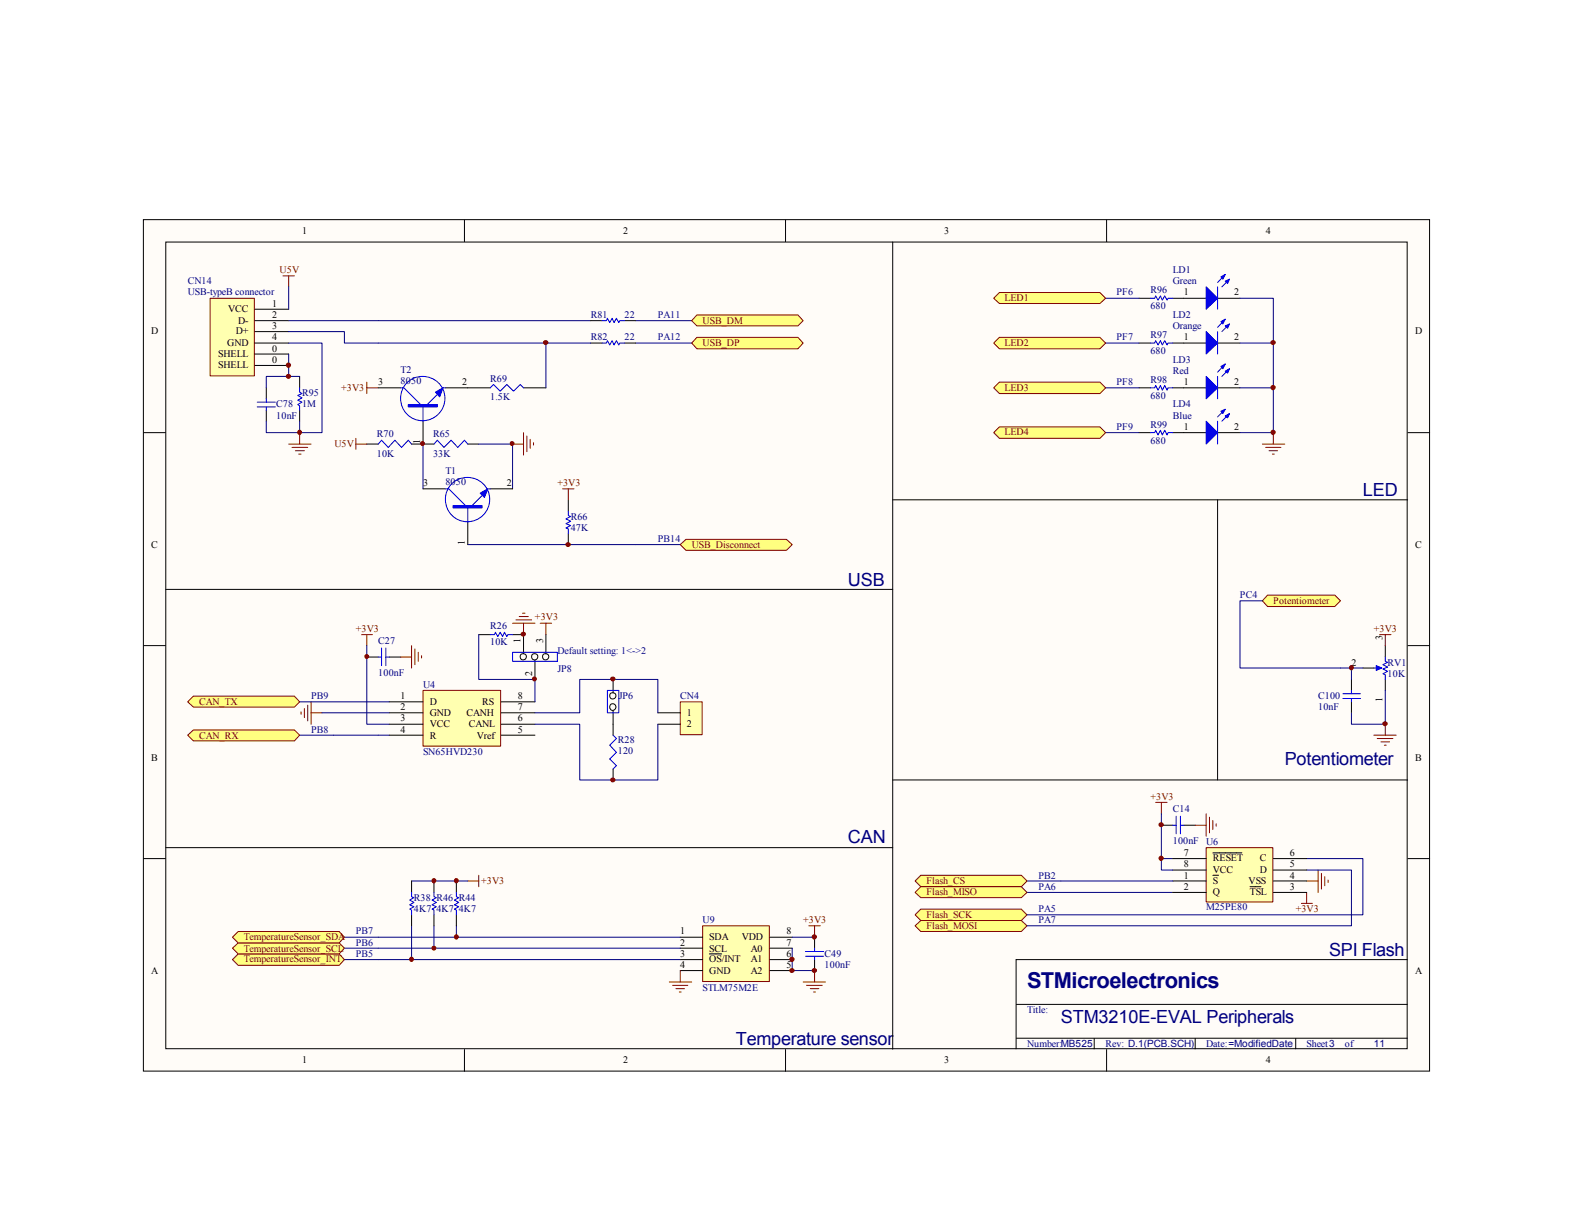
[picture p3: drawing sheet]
<svg xmlns="http://www.w3.org/2000/svg" width="279mm" height="216mm" viewBox="0 0 279 216" stroke-linecap="round" stroke-linejoin="round" font-family="sans-serif">
<path d="M25.5 39h228.6v151.3h-228.6z" fill="#fffcf8"/>
<g fill="none" stroke="#000" stroke-width=".18">
<path d="M25.5 39h228.6v151.3h-228.6zM82.5 39v4M139.6 39v4M196.7 39v4M29.5 43h220.6v143.4h-220.6zM25.5 76.9h4M250.2 76.9h4M25.5 114.7h4M250.2 114.7h4M25.5 152.6h4M206.4 146.6h2M210.4 146.6h2"/>
<path d="M250.2 152.6h4M180.6 178.5h69.6M250.2 170.5h-69.6v15.9M82.5 186.4v4M139.6 186.4v4M180.6 184.5h69.6M194.5 184.5v1.9M196.7 186.4v4M212.4 184.5v1.9M230.3 184.5v1.9"/>
</g>
<g fill="none" stroke="#800000" stroke-width=".18">
<path d="M205.4 142.6h2M206.4 142.6v2M212.4 146.6h2M214.4 144.6v4M215 145.2v2.8M215.6 145.8v1.6M216.2 146.4v.4M232.2 158.6v1.9M232.2 156.5h2.1M234.3 154.6v4M234.9 155.2v2.8M235.5 155.8v1.6"/>
<path d="M236.1 156.4v.4M231.3 160.5h2"/>
</g>
<path d="M188.6 156.5h19.8M206.4 144.6v8M208.4 152.6h-2v2h2" fill="none" stroke="#000080" stroke-width=".18"/>
<path d="M208.4 146.6h.6M209 145v3.2M209.8 145v3.2M209.8 146.6h.6" fill="none" stroke="#00f" stroke-width=".18"/>
<path d="M125 164.6h11.7v9.8h-11.7z" fill="#ffffb0"/>
<g fill="none" stroke="#800000" stroke-width=".18">
<path d="M50.3 49h2M51.3 49v2M51.3 78.9h4M51.9 79.5h2.8M53.3 76.9v2M52.5 80.1h1.6M53.1 80.7h.4M83.1 156.5h2M85.1 155.5v2.1M119 174.5h3.9M119.5 175.1h2.8M120.1 175.7h1.6"/>
<path d="M120.7 176.3h.4M120.9 172.5v2M124.9 164.5h11.8v9.9h-11.8zM142.7 174.5h4M143.3 175.1h2.8M143.8 164.5h2M144 175.7h1.5M144.6 176.3h.3M144.8 164.5v2M144.8 172.5v2"/>
</g>
<path d="M120.9 166.5h4M120.9 168.5h4M120.9 170.5h4M120.9 172.5h4M126.1 169.5h2.2M136.8 166.5h4M136.8 168.5h4M136.8 170.5h4M136.8 172.5h4M144.8 166.5v2M144.8 170.5v2" fill="none" stroke="#000" stroke-width=".18"/>
<path d="M143.2 169.1h3.2M143.2 169.9h3.2M144.8 168.5v.6M144.8 169.9v.6" fill="none" stroke="#00f" stroke-width=".18"/>
<path d="M140.8 168.5v4h4" fill="none" stroke="#000080" stroke-width=".18"/>
<path d="M37.4 53.1h7.8v13.7h-7.8z" fill="#ffffb0"/>
<path d="M37.3 53h7.9v13.8h-7.9zM63.2 78.9h2M63.2 77.9v1.9M65.2 67.9v2M65.2 68.9h2M91.1 78.9h1.9M93 76.9v4M93.6 77.5v2.8M94.2 78.1v1.6M94.8 78.7v.4M100 86.9h2M101 86.9v1.9" fill="none" stroke="#800000" stroke-width=".18"/>
<g fill="none" stroke="#000" stroke-width=".18">
<path d="M45.3 54.9h6M45.3 57h6M45.3 58.9h6M45.3 61h6M45.3 62.9h6M45.3 64.9h6M47.3 68.9v2M47.3 72.9v1.9M53.3 66.9v2M53.3 72.9v1.9M65.2 78.9h2M73.2 78.9h3.9"/>
<path d="M83.1 68.9h4M83.1 78.9h2M93 68.9h4M101 88.8v2M101 94.8v2"/>
</g>
<path d="M45.7 71.5h3.2M45.7 72.3h3.2M47.3 70.9v.6M47.3 72.3v.6M53.3 68.9v.8l.4 .2-.8 .4 .8 .4-.8 .4 .8 .4-.8 .4 .4 .2v.8M67.2 78.9l.6-.7 1.2 1.3 1.2-1.3 1.2 1.3 1.2-1.3 .6 .7M77.1 78.9l.6-.7 1.2 1.3 1.3-1.3 1.2 1.3 1.1-1.3 .6 .7M87.1 68.9l.6-.6 1.2 1.2 1.2-1.2 1.2 1.2 1.2-1.2 .5 .6M101 90.8v.8l.4 .2-.8 .4 .8 .4-.8 .4 .8 .4-.8 .4 .4 .2v.8" fill="none" stroke="#00f" stroke-width=".18"/>
<g fill="none" stroke="#000080" stroke-width=".18">
<path d="M51.3 58.9h9.9v2.1h43.8M51.3 57h53.7M51.3 51v3.9M112.9 57h10M51.3 62.9v4h2M51.3 66.9h-4v2M51.3 61h5.9v15.9h-9.9v-2.1M53.3 74.8v2.1M75.2 78.9v8M85.1 78.9h6v8M97 61v7.9M112.9 61h10"/>
<path d="M83.1 96.8h37.8"/>
</g>
<path d="M75.3 122.8h13.7v9.8h-13.7z" fill="#ffffb0"/>
<g fill="none" stroke="#800000" stroke-width=".18">
<path d="M224.4 78.9h3.9M225 79.5h2.7M226.3 76.9v2M225.6 80.1h1.5M226.1 80.7h.4M64.3 112.8h1.9M65.2 112.8v1.9M71.2 116.8h2M73.2 114.7v4M73.7 115.3v2.8M74.3 115.9v1.6M74.9 116.5v.4"/>
<path d="M91.1 110.7h4M91.7 110.2h2.8M92.3 109.6h1.6M92.9 109h.4M93 110.7v2.1M96 110.7h2M97 110.7v2.1M245.2 112.8h2M246.2 112.8v1.9M53.5 126.5v.4M54.1 125.9v1.6M54.7 125.3v2.8"/>
<path d="M55.3 124.7v4M55.3 126.7h1.9M75.2 122.7h13.8v9.9h-13.8zM244.2 130.6h4M244.8 131.2h2.8M245.4 131.8h1.6M246 132.4h.4M246.2 128.7v1.9"/>
</g>
<g fill="none" stroke="#000" stroke-width=".18">
<path d="M202.4 53h2.1M208.4 53h6M216.4 53h4M202.4 68.9h2.1M202.4 61h2.1M202.4 76.9h2.1M208.4 68.9h6M208.4 61h6M208.4 76.9h6M216.4 68.9h4M216.4 61h4M216.4 76.9h4"/>
<path d="M65.2 116.8h2M69.2 116.8h2M85.1 112.8h2M91.1 112.8h1.9v3.4M95.1 117.3v3.4M97 112.8v3.4M242.2 118.7h2M246.2 114.7v2.1M69.2 124.7h6M69.2 126.7h6M69.2 128.7h6M69.2 130.6h6"/>
<path d="M89.1 124.7h6M89.1 126.7h6M89.1 128.7h6M89.1 130.6h6M246.2 120.7v2M73.2 156.5v2.1M77.1 156.5v2.1M81.1 156.5v2.1M73.2 162.6v1.9M77.1 162.6v1.9M81.1 162.6v1.9"/>
<circle cx="93" cy="116.7" r=".57"/>
<circle cx="95" cy="116.7" r=".57"/>
<circle cx="97" cy="116.7" r=".57"/>
</g>
<g fill="none" stroke="#000080" stroke-width=".18">
<path d="M196.5 53h5.9M220.4 53h5.9v23.9h-5.9M196.5 61h5.9M196.5 68.9h5.9M196.5 76.9h5.9M220.4 61h5.9M220.4 68.9h5.9M65.2 114.7v14h4M85.1 112.8v7.9h10v4M53.3 124.7h15.9M53.3 130.6h6M57.2 126.7h12"/>
<path d="M67.2 130.6h2M73.2 156.5h9.9M182.5 156.5h6.1M182.5 158.6h25.9M61.2 166.5h59.7M61.2 168.5h59.7M61.2 170.5h59.7M73.2 164.5v6M77.1 164.5v4M81.1 164.5v2"/>
</g>
<g fill="none" stroke="#00f" stroke-width=".18">
<path d="M204.5 53h.7l.2-.4 .4 .7 .4-.7 .4 .7 .4-.7 .4 .7 .2-.3h.8M216.4 51v3.9M216.4 58.9v4M217.8 56.7l-1.4 1.5M217.8 48.8l-1.4 1.4M218.5 57.6l-1.3 1.3M218.5 49.6l-1.3 1.4M204.5 61h.7l.2-.5 .4 .8 .4-.8 .4 .8 .4-.8 .4 .8 .2-.3h.8M204.5 68.9h.7l.2-.4 .4 .8 .4-.8 .4 .8 .4-.8 .4 .8 .2-.4h.8M204.5 76.9h.7l.2-.4 .4 .8 .4-.8 .4 .8 .4-.8 .4 .8 .2-.4h.8M216.4 66.9v4M216.4 74.8v4.1"/>
<path d="M217.8 64.7l-1.4 1.4M217.8 72.7l-1.4 1.4M218.5 65.5l-1.3 1.4M218.5 73.5l-1.3 1.3M67.2 116.8h.6M67.8 115.1v3.2M68.6 115.1v3.2M68.6 116.8h.6M87.1 112.8h.8l.2-.4 .4 .7 .4-.7 .4 .7 .4-.7 .4 .7 .2-.3h.8M91.1 115.9h8v1.6h-8zM244.2 118.7h1M246.2 116.8v.7l.4 .2-.8 .4 .8 .4-.8 .4 .8 .4-.8 .4 .4 .2v.8"/>
<path d="M73.2 158.6v.7l.4 .2-.8 .4 .8 .5-.8 .4 .8 .3-.8 .4 .4 .2v.9M77.1 158.6v.7l.5 .2-.8 .4 .8 .5-.8 .4 .8 .3-.8 .4 .3 .2v.9M81.1 158.6v.7l.4 .2-.7 .4 .7 .5-.7 .4 .7 .3-.7 .4 .3 .2v.9"/>
</g>
<g fill="#00f" stroke="#00f" stroke-width=".18">
<path d="M214.4 66.9l2 2-2 2z" fill-rule="evenodd"/>
<path d="M217.8 66l.7-.5-.3 .8z" fill-rule="evenodd"/>
<path d="M217 65.1l.8-.4-.5 .8z" fill-rule="evenodd"/>
<path d="M214.4 58.9l2 2.1-2 1.9z" fill-rule="evenodd"/>
<path d="M217.8 57.9l.7-.3-.3 .7z" fill-rule="evenodd"/>
<path d="M217 57.2l.8-.5-.5 .9z" fill-rule="evenodd"/>
<path d="M214.4 74.8l2 2.1-2 2z" fill-rule="evenodd"/>
<path d="M217.8 73.9l.7-.4-.3 .8z" fill-rule="evenodd"/>
<path d="M217 73.1l.8-.4-.5 .8z" fill-rule="evenodd"/>
<path d="M214.4 51l2 2-2 1.9z" fill-rule="evenodd"/>
<path d="M217.8 50l.7-.4-.3 .8z" fill-rule="evenodd"/>
<path d="M217 49.2l.8-.4-.5 .8z" fill-rule="evenodd"/>
<path d="M244.6 118.3l1 .4-1 .4z" fill-rule="evenodd"/>
</g>
<g fill="#ffff80" stroke="#800000" stroke-width=".18">
<path d="M162.6 156.5l1.1-1h17.8l1 1-1 1.1h-17.8z" fill-rule="evenodd"/>
<path d="M162.6 162.6l1.1-1.1h17.8l1 1.1-1 1h-17.8z" fill-rule="evenodd"/>
<path d="M162.6 158.6l1.1-1h17.8l1 1-1 .9h-17.8z" fill-rule="evenodd"/>
<path d="M162.6 164.5l1.1-.9h17.8l1 .9-1 1h-17.8z" fill-rule="evenodd"/>
</g>
<path d="M232.2 154.6h8v9.9h-57.7M232.2 152.6h10v10h-59.7" fill="none" stroke="#000080" stroke-width=".18"/>
<g fill="#ffff80" stroke="#800000" stroke-width=".18">
<path d="M177.6 75.9h17.9l1 1-1 1h-17.9l-1-1z" fill-rule="evenodd"/>
<path d="M176.6 68.9l1-1h17.9l1 1-1 1h-17.9z" fill-rule="evenodd"/>
<path d="M177.6 52h17.9l1 1-1 .9h-17.9l-1-.9z" fill-rule="evenodd"/>
<path d="M177.6 59.9h17.9l1 1.1-1 1h-17.9l-1-1z" fill-rule="evenodd"/>
<path d="M123.9 56h17.9l.9 1-.9 .9h-17.9l-1-.9z" fill-rule="evenodd"/>
<path d="M123.9 59.9h17.9l.9 1.1-.9 1h-17.9l-1-1z" fill-rule="evenodd"/>
<path d="M120.9 96.8l1-1h17.9l1 1-1 1h-17.9z" fill-rule="evenodd"/>
<path d="M42.3 169.5h18l.9 1-.9 1h-18l-1-1z" fill-rule="evenodd"/>
<path d="M41.3 168.5l1-.9h18l.9 .9-.9 1h-18z" fill-rule="evenodd"/>
<path d="M42.3 165.5h18l.9 1-.9 1.1h-18l-1-1.1z" fill-rule="evenodd"/>
<path d="M33.4 124.7l1-1h17.9l1 1-1 .9h-17.9z" fill-rule="evenodd"/>
<path d="M33.4 130.6l1-.9h17.9l1 .9-1 1.1h-17.9z" fill-rule="evenodd"/>
<path d="M225.3 105.7h11.9l1.1 1.1-1.1 1h-11.9l-.9-1z" fill-rule="evenodd"/>
</g>
<path d="M105 57h2M111 57h1.9M158.7 43v143.4M105 61h2M111 61h1.9M158.7 88.8h91.5M216.4 88.8v49.8M29.5 104.7h129.2M158.7 138.6h91.5M240.2 120.7v2M240.2 124.7v2M29.5 150.6h129.2" fill="none" stroke="#000" stroke-width=".18"/>
<path d="M107 57h.8l.1-.4 .5 .7 .4-.7 .3 .7 .5-.7 .4 .7 .2-.3h.8M107 61h.8l.1-.5 .5 .8 .4-.8 .3 .8 .5-.8 .4 .8 .2-.3h.8M238.7 123.3h3.1M238.7 124.1h3.1M240.2 122.7v.6M240.2 124.1v.6" fill="none" stroke="#00f" stroke-width=".18"/>
<path d="M224.4 106.8h-4v11.9h21.8M240.2 118.7v2M59.3 130.6h7.9M246.2 122.7v6h-6v-2M140.8 166.5h4" fill="none" stroke="#000080" stroke-width=".18"/>
<g fill="#800000" stroke="#800000" stroke-width=".18">
<circle cx="51.3" cy="66.9" r=".37"/>
<circle cx="53.2" cy="76.8" r=".36"/>
<circle cx="77.1" cy="168.5" r=".35"/>
<circle cx="91" cy="78.8" r=".35"/>
<circle cx="206.4" cy="152.5" r=".38"/>
<circle cx="226.3" cy="76.8" r=".38"/>
<circle cx="226.3" cy="68.9" r=".38"/>
<circle cx="226.3" cy="60.9" r=".37"/>
<circle cx="240.2" cy="118.6" r=".36"/>
<circle cx="246.2" cy="128.6" r=".37"/>
</g>
<path d="M121 124.8h3.8v5.8h-3.8z" fill="#ffffb0"/>
<path d="M120.9 124.7h3.9v5.9h-3.9z" fill="none" stroke="#800000" stroke-width=".18"/>
<path d="M116.9 126.7h4M116.9 128.7h4" fill="none" stroke="#000" stroke-width=".18"/>
<g fill="#800000" stroke="#800000" stroke-width=".18">
<circle cx="81.1" cy="166.5" r=".36"/>
<circle cx="73.1" cy="170.5" r=".36"/>
<circle cx="97" cy="60.9" r=".37"/>
<circle cx="206.4" cy="146.5" r=".37"/>
<circle cx="140.8" cy="172.5" r=".37"/>
<circle cx="140.8" cy="170.5" r=".38"/>
<circle cx="144.7" cy="172.5" r=".37"/>
<circle cx="144.7" cy="166.5" r=".38"/>
<circle cx="51.3" cy="64.9" r=".38"/>
<circle cx="101" cy="96.8" r=".37"/>
<circle cx="95" cy="120.6" r=".35"/>
<circle cx="93" cy="112.7" r=".37"/>
<circle cx="65.2" cy="116.7" r=".35"/>
<circle cx="77.1" cy="156.5" r=".36"/>
<circle cx="81.1" cy="156.5" r=".36"/>
</g>
<path d="M214.5 150.7h11.7v9.6h-11.7z" fill="#ffffb0"/>
<path d="M214.4 150.6h11.8v9.7h-11.8z" fill="none" stroke="#800000" stroke-width=".18"/>
<g fill="none" stroke="#000" stroke-width=".18">
<path d="M67.2 68.9h4M75.2 74.8v4.1M79.2 68.9h3.9M75.2 86.9h4M83.1 92.8v4M87.1 86.9h4M109 120.7v2.4M109 126.3v4.3M109 136.7v1.9M208.4 152.6h6M208.4 154.6h6M208.4 156.5h6"/>
<path d="M208.4 158.6h6M215.6 151.6h5.1M215.6 155.5h1M222.2 157.6h1.9M226.3 152.6h5.9M226.3 154.6h5.9M226.3 156.5h5.9M226.3 158.6h5.9"/>
<circle cx="108.9" cy="125.6" r=".58"/>
<circle cx="108.9" cy="123.6" r=".57"/>
</g>
<g fill="none" stroke="#00f" stroke-width=".18">
<path d="M71.2 68.9h.6l3 3M75.2 71.9v2.9M77.7 70.1l-1.8 1.8M78.7 68.9h.5M79.2 86.9h.6l2.9 2.9M83.1 89.8v3M85.7 88.1l-1.8 1.7M86.7 86.9h.4M107.9 122.7h2.1v4h-2.1zM109 130.6l.6 .6-1.2 1.2 1.2 1.3-1.2 1.2 1.2 1.2-.6 .6"/>
<circle cx="75.1" cy="70.8" r="4"/>
<circle cx="83.1" cy="88.8" r="4"/>
</g>
<g fill="#00f" stroke="#00f" stroke-width=".18">
<path d="M80.5 89.8h5.2v.5h-5.2z" fill-rule="evenodd"/>
<path d="M85.3 87.6l1.4-.7-.6 1.5z" fill-rule="evenodd"/>
<path d="M72.6 71.9h5.1v.4h-5.1z" fill-rule="evenodd"/>
<path d="M77.4 69.7l1.3-.8-.6 1.6z" fill-rule="evenodd"/>
</g>
<g fill="#800000" stroke="#800000" stroke-width=".18">
<circle cx="75.1" cy="78.8" r=".35"/>
<circle cx="108.9" cy="138.6" r=".37"/>
<circle cx="108.9" cy="120.6" r=".37"/>
</g>
<path d="M95.1 126.7h7.9v-6h13.9v6M95.1 128.7h7.9v9.9h13.9v-9.9" fill="none" stroke="#000080" stroke-width=".18"/>
<text font-size="3.9" fill="#000080" x="182.5" y="175.5">STMicroelectronics</text>
<g font-size="3.2" fill="#000080">
<text x="242.2" y="88.1">LED</text>
<text x="150.7" y="104.1">USB</text>
<text x="228.3" y="136">Potentiometer</text>
<text x="150.7" y="149.9">CAN</text>
<text x="236.2" y="169.8">SPI Flash</text>
<text x="130.8" y="185.8">Temperature sensor</text>
<text x="188.6" y="181.8">STM3210E-EVAL Peripherals</text>
</g>
<g font-size="1.8">
<text x="53.7" y="41.6">1</text>
<text x="110.7" y="41.6">2</text>
<text x="167.8" y="41.6">3</text>
<text x="225" y="41.6">4</text>
<text x="210.4" y="52.5">1</text>
<text x="219.4" y="52.5">2</text>
<text x="26.8" y="59.4">D</text>
<text x="40.6" y="55.5">VCC</text>
<text x="41.9" y="59.4">D+</text>
<text x="42.3" y="57.5">D-</text>
<text x="48.3" y="54.5">1</text>
<text x="48.3" y="56.5">2</text>
<text x="48.3" y="58.5">3</text>
<text x="251.5" y="59.4">D</text>
<text x="38.8" y="63.5">SHELL</text>
<text x="38.8" y="65.4">SHELL</text>
<text x="40.4" y="61.5">GND</text>
<text x="48.3" y="62.5">0</text>
<text x="48.3" y="64.4">0</text>
<text x="48.3" y="60.5">4</text>
<text x="210.4" y="60.5">1</text>
<text x="219.4" y="60.5">2</text>
<text x="67.2" y="68.4">3</text>
<text x="82.1" y="68.4">2</text>
<text x="210.4" y="68.4">1</text>
<text x="219.4" y="68.4">2</text>
<text x="210.4" y="76.4">1</text>
<text x="219.4" y="76.4">2</text>
<text x="74.7" y="78.9" transform="rotate(-90 74.7 78.9)">1</text>
<text x="75.2" y="86.4">3</text>
<text x="90.1" y="86.4">2</text>
<text x="26.8" y="97.4">C</text>
<text x="82.6" y="96.8" transform="rotate(-90 82.6 96.8)">1</text>
<text x="251.5" y="97.4">C</text>
<text x="245.7" y="113.7" transform="rotate(-90 245.7 113.7)">3</text>
<text x="92.5" y="114.3" transform="rotate(-90 92.5 114.3)">1</text>
<text x="96.5" y="114.3" transform="rotate(-90 96.5 114.3)">3</text>
<text x="240.2" y="118.3">2</text>
<text x="71.2" y="124.2">1</text>
<text x="76.4" y="125.2">D</text>
<text x="85.7" y="125.2">RS</text>
<text x="92" y="124.2">8</text>
<text x="94.6" y="120.1" transform="rotate(-90 94.6 120.1)">2</text>
<text x="245.7" y="124.7" transform="rotate(-90 245.7 124.7)">1</text>
<text x="71.2" y="126.2">2</text>
<text x="71.2" y="128.2">3</text>
<text x="71.2" y="130.2">4</text>
<text x="76.4" y="127.2">GND</text>
<text x="76.4" y="129.2">VCC</text>
<text x="76.4" y="131.2">R</text>
<text x="82.9" y="127.2">CANH</text>
<text x="83.3" y="129.2">CANL</text>
<text x="84.8" y="131.2">Vref</text>
<text x="92" y="130.2">5</text>
<text x="92" y="128.2">6</text>
<text x="92" y="126.2">7</text>
<text x="122.1" y="127.2">1</text>
<text x="122.1" y="129.2">2</text>
<text x="26.8" y="135.2">B</text>
<text x="251.5" y="135.2">B</text>
<text x="210.4" y="152.1">7</text>
<text x="210.4" y="154.1">8</text>
<text x="215.6" y="153.1">RESET</text>
<text x="215.6" y="155.1">VCC</text>
<text x="223.9" y="155.1">D</text>
<text x="223.9" y="153.1">C</text>
<text x="229.3" y="154.1">5</text>
<text x="229.3" y="152.1">6</text>
<text x="210.4" y="156.1">1</text>
<text x="210.4" y="158.1">2</text>
<text x="215.6" y="157.1">S</text>
<text x="215.6" y="159.1">Q</text>
<text x="221.9" y="157.1">VSS</text>
<text x="222.2" y="159.1">TSL</text>
<text x="229.3" y="158.1">3</text>
<text x="229.3" y="156.1">4</text>
<text x="120.9" y="166">1</text>
<text x="126.1" y="167">SDA</text>
<text x="131.8" y="167">VDD</text>
<text x="139.8" y="166">8</text>
<text x="26.8" y="173.1">A</text>
<text x="120.9" y="168.1">2</text>
<text x="120.9" y="170">3</text>
<text x="120.9" y="172">4</text>
<text x="126.1" y="169.1">SCL</text>
<text x="126.1" y="171">OS/INT</text>
<text x="126.1" y="173.1">GND</text>
<text x="133.4" y="173.1">A2</text>
<text x="133.4" y="171">A1</text>
<text x="133.4" y="169.1">A0</text>
<text x="139.8" y="172">5</text>
<text x="139.8" y="170">6</text>
<text x="139.8" y="168.1">7</text>
<text x="251.5" y="173.1">A</text>
<text x="53.7" y="189">1</text>
<text x="110.7" y="189">2</text>
<text x="167.8" y="189">3</text>
<text x="225" y="189">4</text>
</g>
<g font-size="1.8" fill="#000080">
<text x="33.4" y="50.5">CN14</text>
<text x="33.4" y="52.5">USB-typeB connector</text>
<text x="204.5" y="52.1">R96</text>
<text x="208.4" y="48.5">LD1</text>
<text x="208.4" y="50.5">Green</text>
<text x="105" y="56.5">R81</text>
<text x="111" y="56.5">22</text>
<text x="204.5" y="54.9">680</text>
<text x="208.4" y="56.5">LD2</text>
<text x="208.4" y="58.5">Orange</text>
<text x="105" y="60.5">R82</text>
<text x="111" y="60.5">22</text>
<text x="204.5" y="60.1">R97</text>
<text x="204.5" y="62.8">680</text>
<text x="208.4" y="64.4">LD3</text>
<text x="53.7" y="70.4">R95</text>
<text x="71.2" y="66.2">T2</text>
<text x="71.2" y="68.2">8050</text>
<text x="87.1" y="67.8">R69</text>
<text x="87.1" y="71">1.5K</text>
<text x="204.5" y="68.1">R98</text>
<text x="204.5" y="70.9">680</text>
<text x="208.4" y="66.5">Red</text>
<text x="49.1" y="72.4">C78</text>
<text x="49.1" y="74.4">10nF</text>
<text x="53.7" y="72.4">1M</text>
<text x="67" y="77.6">R70</text>
<text x="77" y="77.6">R65</text>
<text x="204.5" y="76">R99</text>
<text x="208.4" y="72.4">LD4</text>
<text x="208.4" y="74.4">Blue</text>
<text x="67" y="81.2">10K</text>
<text x="77" y="81.2">33K</text>
<text x="204.5" y="78.8">680</text>
<text x="79.2" y="84.2">T1</text>
<text x="79.2" y="86.2">8050</text>
<text x="101.4" y="92.4">R66</text>
<text x="101.4" y="94.3">47K</text>
<text x="87.1" y="111.8">R26</text>
<text x="67.2" y="114.5">C27</text>
<text x="87.1" y="114.6">10K</text>
<text x="99.1" y="119.5">JP8</text>
<text x="246.6" y="118.3">RV1</text>
<text x="67.2" y="120.1">100nF</text>
<text x="75.2" y="122.3">U4</text>
<text x="110" y="124.2">JP6</text>
<text x="120.9" y="124.2">CN4</text>
<text x="234.3" y="124.2">C100</text>
<text x="246.6" y="120.2">10K</text>
<text x="109.8" y="132">R28</text>
<text x="234.3" y="126.2">10nF</text>
<text x="75.2" y="134.2">SN65HVD230</text>
<text x="109.8" y="133.9">120</text>
<text x="208.4" y="144.4">C14</text>
<text x="208.4" y="149.9">100nF</text>
<text x="214.4" y="150.1">U6</text>
<text x="73.6" y="160.1">R38 R46 R44</text>
<text x="214.4" y="161.7">M25PE80</text>
<text x="73.6" y="162.1">4K7</text>
<text x="77.6" y="162.1">4K7</text>
<text x="81.5" y="162.1">4K7</text>
<text x="124.9" y="164.1">U9</text>
<text x="146.6" y="170">C49</text>
<text x="146.6" y="172">100nF</text>
<text x="124.9" y="176">STLM75M2E</text>
<text x="182.5" y="180">Title:</text>
<text x="182.5" y="186">Number:MB525</text>
<text x="196.5" y="186">Rev: D.1(PCB.SCH)</text>
<text x="214.4" y="186">Date:=ModifiedDate</text>
<text x="232.2" y="186">Sheet3</text>
<text x="239" y="186">of</text>
<text x="244.2" y="186.1">11</text>
</g>
<g font-size="1.8" fill="#800000">
<text x="49.7" y="48.5">U5V</text>
<text x="178.6" y="53.5">LED1</text>
<text x="124.9" y="57.5">USB_DM</text>
<text x="124.9" y="61.5">USB_DP</text>
<text x="178.6" y="61.5">LED2</text>
<text x="60.6" y="69.4">+3V3</text>
<text x="178.6" y="69.4">LED3</text>
<text x="178.6" y="77.4">LED4</text>
<text x="59.4" y="79.4">U5V</text>
<text x="99.1" y="86.4">+3V3</text>
<text x="122.9" y="97.4">USB_Disconnect</text>
<text x="226.3" y="107.3">Potentiometer</text>
<text x="63.2" y="112.3">+3V3</text>
<text x="95.1" y="110.2">+3V3</text>
<text x="244.2" y="112.3">+3V3</text>
<text x="35.4" y="125.2">CAN_TX</text>
<text x="35.4" y="131.2">CAN_RX</text>
<text x="204.5" y="142.2">+3V3</text>
<text x="85.5" y="157.1">+3V3</text>
<text x="164.7" y="157.1">Flash_CS</text>
<text x="164.7" y="159.1">Flash_MISO</text>
<text x="43.3" y="167">TemperatureSensor_SDA</text>
<text x="142.7" y="164.1">+3V3</text>
<text x="164.7" y="163.1">Flash_SCK</text>
<text x="164.7" y="165.1">Flash_MOSI</text>
<text x="230.3" y="162.1">+3V3</text>
<text x="43.3" y="171">TemperatureSensor_INT</text>
<text x="43.3" y="169.1">TemperatureSensor_SCL</text>
</g>
<g font-size="1.8" fill="#0c0087">
<text x="198.5" y="52.5">PF6</text>
<text x="116.9" y="56.5">PA11</text>
<text x="116.9" y="60.5">PA12</text>
<text x="198.5" y="60.5">PF7</text>
<text x="198.5" y="68.4">PF8</text>
<text x="198.5" y="76.4">PF9</text>
<text x="116.9" y="96.4">PB14</text>
<text x="220.4" y="106.3">PC4</text>
<text x="99.1" y="116.2">Default setting: 1&lt;-&gt;2</text>
<text x="55.3" y="124.2">PB9</text>
<text x="55.3" y="130.2">PB8</text>
<text x="184.6" y="156.1">PB2</text>
<text x="184.6" y="158.1">PA6</text>
<text x="63.2" y="166">PB7</text>
<text x="184.6" y="162.1">PA5</text>
<text x="184.6" y="164.1">PA7</text>
<text x="63.2" y="168.1">PB6</text>
<text x="63.2" y="170">PB5</text>
</g>
</svg>
